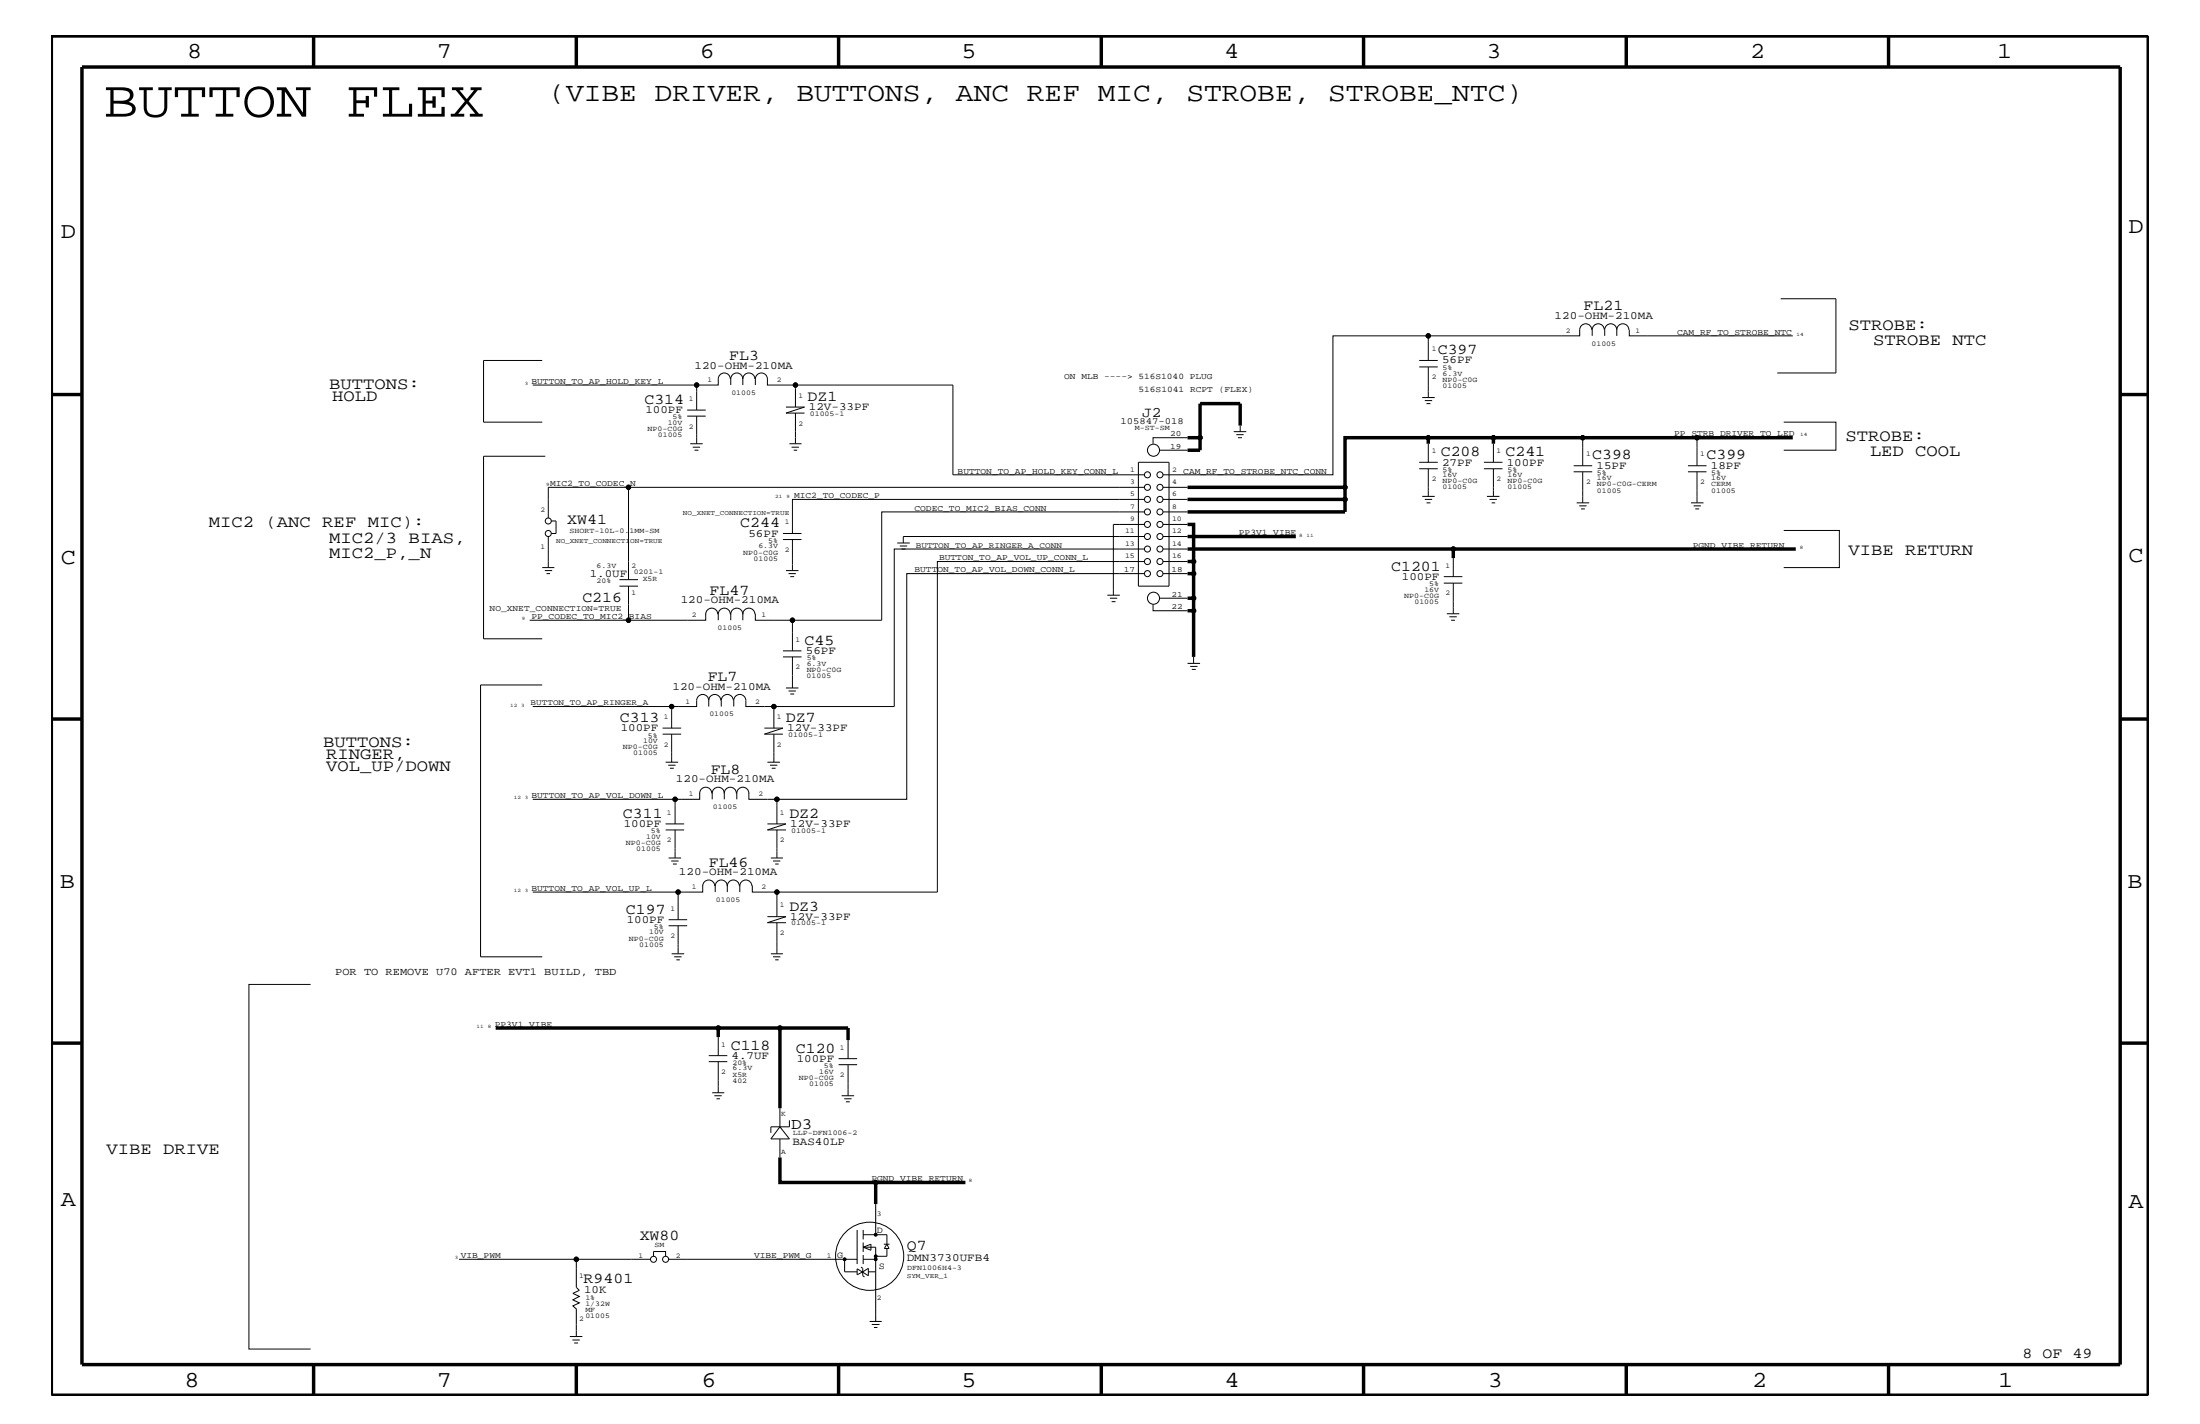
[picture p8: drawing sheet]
<svg xmlns="http://www.w3.org/2000/svg" width="432mm" height="279mm" viewBox="0 0 432 279" stroke-linecap="round" stroke-linejoin="round" font-family="sans-serif">
<g fill="none" stroke="#000" stroke-width=".2">
<path d="M349.5 58.6h10.8v14.6h-11.5M104.6 75.6h32.1v4.9M106.4 70.7h-11.5v12.1h11.5M143.3 74.4a1.19 1.19 0 0 0-1.1-1.2 1.19 1.19 0 0 0-1.2 1.2v1.2h-4.3M145.8 74.4a1.19 1.19 0 0 0-1.2-1.2 1.19 1.19 0 0 0-1.2 1.2v1.2M145.8 74.4a1.19 1.19 0 0 1 1.2-1.2 1.19 1.19 0 0 1 1.2 1.2M145.8 74.4v1.2M148.3 75.6v-1.2a1.19 1.19 0 0 1 1.1-1.2 1.19 1.19 0 0 1 1.2 1.2v1.2h5.5v4.3M154.3 79.9h3.6l-3.6 1.2h3.6M156.1 75.6h30.9v17.6h37.6M278.6 72h3.6M278.6 70.7h3.6"/>
<path d="M279.1 78h2.5M279.7 78.6h1.4M280 79.2h.8M280.3 65.9h-18.7v27.3h-33.3M280.3 72v6M312.4 64.7a1.19 1.19 0 0 0-1.2-1.2 1.19 1.19 0 0 0-1.2 1.2v1.2h-29.7v4.8M314.9 64.7a1.19 1.19 0 0 0-1.2-1.2 1.19 1.19 0 0 0-1.2 1.2v1.2M317.3 64.7a1.19 1.19 0 0 0-1.2-1.2 1.19 1.19 0 0 0-1.1 1.2v1.2M317.3 64.7a1.19 1.19 0 0 1 1.2-1.2 1.19 1.19 0 0 1 1.2 1.2M317.3 64.7v1.2M319.8 64.7v1.2h32.1M107 89.5h-12.1v35.8h11.5"/>
<path d="M123.4 95.6v18.1M134.9 81.6h3.6M134.9 80.5h3.6M135.5 87.1h2.4M136 87.7h1.4M136.3 88.3h.8M136.7 81.6v5.5M154.9 87.1h2.4M155.4 87.7h1.4M155.8 88.3h.7M156.1 81.1v6M223.4 90.7h6v24.3h-6z"/>
<path d="M224.6 98h-69.1v6.7M224.6 95.6h-117v6M227.7 88.3h5.4M228.3 98h4.8M228.3 95.6h4.8M233.1 85.9h-6.8v1.2M242.1 84.7h2.5M242.7 85.3h1.4M243 85.9h.8M243.4 83.5v1.2M278.6 90.7h3.6M278.6 92h3.6"/>
<path d="M279.1 97.4h2.5M279.7 98h1.4M280 98.7h.8M280.3 87.1v3.6M280.3 92v5.4M291.3 90.7h3.6M291.3 92h3.6M291.8 97.4h2.5M292.4 98h1.4M292.8 98.7h.7M293.1 87.1v3.6M293.1 92v5.4"/>
<path d="M308.9 92.6h3.6M308.9 91.4h3.6M309.5 98.7h2.4M310 99.3h1.4M310.3 99.9h.8M310.6 85.9v5.5M310.6 92.6v6.1M331.3 92.6h3.6M331.3 91.4h3.6M331.9 98.7h2.4M332.4 99.3h1.4M332.7 99.9h.8"/>
<path d="M333.1 85.9v5.5M333.1 92.6v6.1M350.1 82.8h10.2v5.5h-10.2M106.4 111.4h2.4M106.9 112h1.5M107.3 112.6h.7M107.6 105.3v6.1M108.2 102.2h.9v2.5h-.9M121.6 115h3.6M121.6 113.7h3.6M123.4 115v6.7M153.7 104.7h3.6"/>
<path d="M153.7 105.9h3.6M154.3 112h2.4M154.8 112.6h1.4M155.1 113.1h.8M155.5 105.9v6.1M176.1 106.5h2.5M176.6 107.1h1.5M177 107.7h.7M217.3 116.8h2.5M217.8 117.4h1.5M218.2 118.1h.7M224.6 100.4h-51.5v21.3h-24.8v-1.3"/>
<path d="M224.6 112.6h-46.6v44.2h-25.5M224.6 110.2h-40.6v64.8h-31.5M224.6 107.7h-49.1v30.9h-23.6M224.6 102.9h-6.1v13.9M224.6 105.3h-47.3v1.2M226.3 118.6v1.2h6.8M227.7 117.4h5.4M228.3 102.9h4.8M228.3 105.3h4.8M228.3 112.6h4.8M228.3 110.2h4.8M228.3 100.4h4.8"/>
<path d="M228.3 107.7h4.8M283.4 114.4h3.6M283.4 113.1h3.6M285.2 109.5v3.6M285.2 114.4v6M350.1 104.1h10.9v7.3h-10.9M106.4 134.4h-12.1v53.3h12.1M131.8 138.6v4.3M138.5 120.5a1.19 1.19 0 0 1 1.2-1.2 1.19 1.19 0 0 1 1.2 1.2M138.5 120.4v1.3h-34.5M139.1 137.4a1.19 1.19 0 0 0-1.2-1.1 1.19 1.19 0 0 0-1.2 1.1v1.2h-32.1M139.1 137.4a1.19 1.19 0 0 1 1.2-1.1 1.19 1.19 0 0 1 1.2 1.1"/>
<path d="M139.1 137.4v1.2M141 120.5a1.19 1.19 0 0 1 1.2-1.2 1.19 1.19 0 0 1 1.1 1.2M141 120.4v1.3M143.4 120.5a1.19 1.19 0 0 1 1.2-1.2 1.19 1.19 0 0 1 1.2 1.2 1.19 1.19 0 0 1 1.2-1.2 1.19 1.19 0 0 1 1.2 1.2M143.4 120.4v1.3M143.9 137.4a1.19 1.19 0 0 0-1.2-1.1 1.19 1.19 0 0 0-1.1 1.1v1.2M144 138.6v-1.2a1.19 1.19 0 0 1 1.2-1.1 1.19 1.19 0 0 1 1.2 1.1v1.2h5.5v4.3M145.8 120.4v1.3M153.7 128.9h3.6M153.7 127.7h3.6M154.3 135h2.4M154.8 135.6h1.4"/>
<path d="M155.1 136.2h.8M155.5 121.7v6M155.5 128.9v6.1M233.1 130.2h2.4M233.6 130.8h1.4M233.9 131.3h.8M234.3 128.9v1.3M284 120.4h2.4M284.5 121h1.4M284.8 121.7h.8M104.6 156.8h27.9v4.9M130 144h3.7"/>
<path d="M130 142.9h3.7M130.6 149.5h2.5M131.1 150.1h1.5M131.5 150.7h.7M131.8 144v5.5M137.3 155.6v1.2h-4.8M137.3 155.6a1.19 1.19 0 0 1 1.2-1.1 1.19 1.19 0 0 1 1.2 1.1M139.8 155.6a1.19 1.19 0 0 1 1.2-1.1 1.19 1.19 0 0 1 1.2 1.1 1.19 1.19 0 0 1 1.1-1.1 1.19 1.19 0 0 1 1.2 1.1M139.8 155.6v1.2M142.2 155.6v1.2M144.6 155.6a1.19 1.19 0 0 1 1.2-1.1 1.19 1.19 0 0 1 1.2 1.1M144.6 155.6v1.2"/>
<path d="M147 155.6v1.2h5.5v4.9M150 142.9h3.7l-3.7 1.1h3.7M150.6 149.5h2.5M151.1 150.1h1.5M151.5 150.7h.7M151.9 144v5.5M130.6 162.8h3.7M130.6 161.7h3.7M131.2 168.3h2.5M131.7 168.9h1.5M132.1 169.5h.7M132.5 162.8v5.5"/>
<path d="M133.1 175v5.5M137.9 173.8v1.2h-33.3M137.9 173.8a1.19 1.19 0 0 1 1.2-1.1 1.19 1.19 0 0 1 1.2 1.1M140.4 173.8a1.19 1.19 0 0 1 1.2-1.1 1.19 1.19 0 0 1 1.1 1.1 1.19 1.19 0 0 1 1.2-1.1 1.19 1.19 0 0 1 1.2 1.1M140.4 173.8v1.2M142.7 173.8v1.2M145.2 173.8a1.19 1.19 0 0 1 1.2-1.1 1.19 1.19 0 0 1 1.2 1.1M145.2 173.8v1.2M147.7 173.8v1.2h4.8v4.9M150.6 161.7h3.7l-3.7 1.1h3.7M150.6 179.9h3.7l-3.7 1.1h3.7M151.3 168.3h2.4"/>
<path d="M151.7 168.9h1.5M152.1 169.5h.7M152.5 162.8v5.5M61 193.2h-12.1v71.5h12.1M131.2 181.6h3.7M131.2 180.5h3.7M131.8 187.1h2.5M132.3 187.7h1.5M132.8 188.3h.6M133.1 181.6v5.5M151.3 187.1h2.4M151.7 187.7h1.5"/>
<path d="M152.1 188.3h.7M152.5 181v6.1M139.1 208.3h3.6M139.1 207.1h3.6M139.8 214.4h2.4M140.2 215h1.4M140.6 215.6h.7M141 203.5v3.6M141 208.3v6.1M153.1 217.5v3.6l1.8 2.4h-3.6l1.8-2.4M154.9 219.8v1.3h-3.6v1.2M164.6 208.9h3.6"/>
<path d="M164.6 207.7h3.6M165.2 215h2.4M165.7 215.6h1.4M166 216.2h.8M166.5 204.1v3.6M166.5 208.9v6.1M153.1 223.5v3.6M171.9 236.2v6.1M90.1 247.1h23M127.6 247.1h-14.5v5.5l.6 .6-1.3 .6 1.3 .6-1.3 .6 1.3 .6-1.3 .6 .7 .6v5.4M128.3 246.5v-.9h2.3v.9M131.2 247.1h37"/>
<path d="M165.8 247.1v2.4h2.4M168.2 241.3v6.7M168.2 248.9v1.2l2.2-1.2v1.4zM169 248.6l.3 .3v1.4l.4 .3M169.4 242.3h4.7v1.8l-.5 .9h.9l-.4-.9M169.4 247.1h2.5M169.4 241.3v1.9M169.4 243.8v1.8M169.4 246.2v1.8M169.4 244.7l1.5-.6v1.2zM169.4 244.7h2.5v14.6M170.4 249.5h1.5"/>
<path d="M170.7 259.3h2.4M171.1 259.9h1.5M173.5 244.1h1.1M174.1 245v1.5h-2.2M111.8 262.2h2.5M112.4 262.9h1.4M112.7 263.5h.8M171.5 260.5h.7"/>
<circle cx="136.7" cy="75.6" r=".42"/>
<circle cx="156.1" cy="75.6" r=".42"/>
<circle cx="280.3" cy="65.9" r=".42"/>
<circle cx="123.4" cy="95.6" r=".42"/>
<circle cx="225.2" cy="98" r=".59"/>
<circle cx="225.2" cy="95.6" r=".59"/>
<circle cx="225.2" cy="93.2" r=".59"/>
<circle cx="226.4" cy="88.3" r="1.19"/>
<circle cx="227.7" cy="98" r=".59"/>
<circle cx="227.7" cy="95.6" r=".59"/>
<circle cx="227.7" cy="93.2" r=".59"/>
<circle cx="235.5" cy="85.9" r=".42"/>
<circle cx="264" cy="98" r=".42"/>
<circle cx="264" cy="95.6" r=".42"/>
<circle cx="280.3" cy="85.9" r=".42"/>
<circle cx="293.1" cy="85.9" r=".42"/>
<circle cx="310.6" cy="85.9" r=".42"/>
<circle cx="333.1" cy="85.9" r=".42"/>
<circle cx="107.6" cy="104.7" r=".59"/>
<circle cx="107.6" cy="102.2" r=".59"/>
<circle cx="225.2" cy="110.2" r=".59"/>
<circle cx="225.2" cy="100.4" r=".59"/>
<circle cx="225.2" cy="107.7" r=".59"/>
<circle cx="225.2" cy="102.9" r=".59"/>
<circle cx="225.2" cy="112.6" r=".59"/>
<circle cx="225.2" cy="105.3" r=".59"/>
<circle cx="226.4" cy="117.4" r="1.19"/>
<circle cx="227.7" cy="100.4" r=".59"/>
<circle cx="227.7" cy="107.7" r=".59"/>
<circle cx="227.7" cy="110.2" r=".59"/>
<circle cx="227.7" cy="112.6" r=".59"/>
<circle cx="227.7" cy="102.9" r=".59"/>
<circle cx="227.7" cy="105.3" r=".59"/>
<circle cx="234.3" cy="117.4" r=".42"/>
<circle cx="234.3" cy="119.8" r=".42"/>
<circle cx="234.3" cy="110.2" r=".42"/>
<circle cx="234.3" cy="112.6" r=".42"/>
<circle cx="285.2" cy="107.7" r=".42"/>
<circle cx="123.4" cy="121.7" r=".42"/>
<circle cx="131.8" cy="138.6" r=".42"/>
<circle cx="151.9" cy="138.6" r=".42"/>
<circle cx="155.5" cy="121.7" r=".42"/>
<circle cx="132.5" cy="156.8" r=".42"/>
<circle cx="152.5" cy="156.8" r=".42"/>
<circle cx="133.1" cy="175" r=".42"/>
<circle cx="152.5" cy="175" r=".42"/>
<circle cx="141" cy="201.7" r=".42"/>
<circle cx="153.1" cy="201.7" r=".42"/>
<circle cx="171.9" cy="232" r=".42"/>
<circle cx="113.1" cy="247.1" r=".42"/>
<circle cx="128.3" cy="247.1" r=".59"/>
<circle cx="130.6" cy="247.1" r=".59"/>
<circle cx="165.8" cy="247.1" r=".25"/>
<circle cx="170.7" cy="246.5" r="6.7"/>
<circle cx="171.9" cy="242.3" r=".25"/>
<circle cx="171.9" cy="247.1" r=".25"/>
<circle cx="171.9" cy="246.5" r=".25"/>
</g>
<g fill="#000">
<circle cx="136.7" cy="75.6" r=".42"/>
<circle cx="156.1" cy="75.6" r=".42"/>
<circle cx="280.3" cy="65.9" r=".42"/>
<circle cx="123.4" cy="95.6" r=".42"/>
<circle cx="235.5" cy="85.9" r=".42"/>
<circle cx="264" cy="98" r=".42"/>
<circle cx="264" cy="95.6" r=".42"/>
<circle cx="280.3" cy="85.9" r=".42"/>
<circle cx="293.1" cy="85.9" r=".42"/>
<circle cx="310.6" cy="85.9" r=".42"/>
<circle cx="333.1" cy="85.9" r=".42"/>
<circle cx="234.3" cy="117.4" r=".42"/>
<circle cx="234.3" cy="119.8" r=".42"/>
<circle cx="234.3" cy="110.2" r=".42"/>
<circle cx="234.3" cy="112.6" r=".42"/>
<circle cx="285.2" cy="107.7" r=".42"/>
<circle cx="123.4" cy="121.7" r=".42"/>
<circle cx="131.8" cy="138.6" r=".42"/>
<circle cx="151.9" cy="138.6" r=".42"/>
<circle cx="155.5" cy="121.7" r=".42"/>
<circle cx="132.5" cy="156.8" r=".42"/>
<circle cx="152.5" cy="156.8" r=".42"/>
<circle cx="133.1" cy="175" r=".42"/>
<circle cx="152.5" cy="175" r=".42"/>
<circle cx="141" cy="201.7" r=".42"/>
<circle cx="153.1" cy="201.7" r=".42"/>
<circle cx="171.9" cy="232" r=".42"/>
<circle cx="113.1" cy="247.1" r=".42"/>
<circle cx="165.8" cy="247.1" r=".25"/>
<circle cx="171.9" cy="242.3" r=".25"/>
<circle cx="171.9" cy="247.1" r=".25"/>
<circle cx="171.9" cy="246.5" r=".25"/>
</g>
<g fill="none" stroke="#000" stroke-width=".68" stroke-linecap="butt">
<path d="M10.1 7.1h411.5v266.7h-411.5zM16.1 13.2h400v254.5h-400zM61.6 7.1v6.1M113.1 7.1v6.1M164.6 7.1v6.1M216.2 7.1v6.1M267.6 7.1v6.1M319.2 7.1v6.1M370.7 7.1v6.1M10.1 77.4h6M416.1 77.4h5.5M233.1 98h30.9v2.4h-30.9"/>
<path d="M233.1 85.9h2.4M233.1 95.6h30.9M243.4 83.5v-4.3h-7.9v9.1h-2.4M280.3 87.1v-1.2h-16.3v12.1M280.3 85.9h12.8M351.9 85.9h-58.8v1.2M233.1 112.6h1.2v4.8M233.1 102.9h1.2v9.7M233.1 107.7h52.1v1.8M233.1 119.8h1.2M233.1 117.4h1.2M233.1 110.2h1.2"/>
<path d="M233.1 105.3h21.2M234.3 117.4v11.5M285.2 107.7h67.3M10.1 141.1h6M416.1 141.1h5.5M10.1 204.7h6M97.3 201.7h69.2v2.4M141 201.7v1.8M153.1 201.7v15.8M416.1 204.7h5.5M153.1 227.1v4.9h36.4M171.9 232v4.2"/>
<path d="M61.6 267.7v6.1M113.1 267.7v6.1M164.6 267.7v6.1M216.2 268v5.8M267.6 267.7v6.1M319.2 267.7v6.1M370.7 267.7v6.1"/>
</g>
<text font-size="10.2" x="20.3" y="22.9">BUTTON FLEX</text>
<text font-size="5.2" x="107.6" y="19.8">(VIBE DRIVER, BUTTONS, ANC REF MIC, STROBE, STROBE_NTC)</text>
<g font-size="4.5">
<text x="36.7" y="11.5">8</text>
<text x="85.8" y="11.5">7</text>
<text x="137.3" y="11.5">6</text>
<text x="188.7" y="11.5">5</text>
<text x="240.3" y="11.5">4</text>
<text x="291.8" y="11.5">3</text>
<text x="343.5" y="11.5">2</text>
<text x="392" y="11.5">1</text>
<text x="11.9" y="46.8">D</text>
<text x="417.7" y="45.7">D</text>
<text x="11.9" y="110.6">C</text>
<text x="417.7" y="110.3">C</text>
<text x="11.8" y="174.3">B</text>
<text x="417.6" y="174.2">B</text>
<text x="11.9" y="236.7">A</text>
<text x="417.7" y="237.1">A</text>
<text x="36.2" y="272.1">8</text>
<text x="85.8" y="272.1">7</text>
<text x="137.7" y="272.1">6</text>
<text x="188.7" y="272.1">5</text>
<text x="240.4" y="272.1">4</text>
<text x="292" y="272.1">3</text>
<text x="343.9" y="272.1">2</text>
<text x="392.2" y="272.1">1</text>
</g>
<g font-size="3.3">
<text x="362.8" y="64.7">STROBE:</text>
<text x="367.6" y="67.7">STROBE NTC</text>
<text x="64.6" y="76.2">BUTTONS:</text>
<text x="65.2" y="78.6">HOLD</text>
<text x="362.2" y="86.5">STROBE:</text>
<text x="367" y="89.5">LED COOL</text>
<text x="41" y="103.5">MIC2 (ANC REF MIC):</text>
<text x="64.6" y="106.5">MIC2/3 BIAS,</text>
<text x="64.6" y="109.5">MIC2_P,_N</text>
<text x="362.8" y="108.9">VIBE RETURN</text>
<text x="63.4" y="146.5">BUTTONS:</text>
<text x="64" y="149">RINGER,</text>
<text x="64" y="151.3">VOL_UP/DOWN</text>
<text x="20.9" y="226.5">VIBE DRIVE</text>
</g>
<text font-size="3.1" x="155.3" y="221.4">D3</text>
<g font-size="3">
<text x="310.8" y="60.9">FL21</text>
<text x="143.1" y="70.6">FL3</text>
<text x="282.2" y="69.5">C397</text>
<text x="126.5" y="79.2">C314</text>
<text x="158.5" y="78.6">DZ1</text>
<text x="282.8" y="89.5">C208</text>
<text x="295.5" y="89.5">C241</text>
<text x="312.5" y="90.1">C398</text>
<text x="334.9" y="90.1">C399</text>
<text x="111.3" y="102.7">XW41</text>
<text x="145.3" y="103.5">C244</text>
<text x="273.1" y="112">C1201</text>
<text x="114.3" y="118.1">C216</text>
<text x="139.3" y="116.7">FL47</text>
<text x="157.9" y="126.5">C45</text>
<text x="138.9" y="133.6">FL7</text>
<text x="121.7" y="141.7">C313</text>
<text x="154.3" y="141.7">DZ7</text>
<text x="139.5" y="151.8">FL8</text>
<text x="122.3" y="160.5">C311</text>
<text x="154.9" y="160.5">DZ2</text>
<text x="139.1" y="170">FL46</text>
<text x="122.9" y="179.3">C197</text>
<text x="154.9" y="178.7">DZ3</text>
<text x="143.4" y="205.9">C118</text>
<text x="156.2" y="206.5">C120</text>
<text x="125.6" y="243.4">XW80</text>
<text x="178" y="245.3">Q7</text>
<text x="114.6" y="251.8">R9401</text>
<text x="397" y="266.5">8 OF 49</text>
</g>
<text font-size="2.9" x="224.2" y="81.7">J2</text>
<g font-size="2.2">
<text x="305.1" y="62.6">120-OHM-210MA</text>
<text x="283" y="71.3">56PF</text>
<text x="136.3" y="72.3">120-OHM-210MA</text>
<text x="126.7" y="81.1">100PF</text>
<text x="158.8" y="80.5">12V-33PF</text>
<text x="283" y="91.4">27PF</text>
<text x="295.7" y="91.4">100PF</text>
<text x="313.4" y="92">15PF</text>
<text x="335.8" y="92">18PF</text>
<text x="146.9" y="105.3">56PF</text>
<text x="115.7" y="113.1">1.0UF</text>
<text x="275.2" y="113.7">100PF</text>
<text x="133.6" y="118.4">120-OHM-210MA</text>
<text x="158.2" y="128.3">56PF</text>
<text x="132" y="135.3">120-OHM-210MA</text>
<text x="121.8" y="143.5">100PF</text>
<text x="154.5" y="143.5">12V-33PF</text>
<text x="132.7" y="153.5">120-OHM-210MA</text>
<text x="122.4" y="162.2">100PF</text>
<text x="155.1" y="162.2">12V-33PF</text>
<text x="133.3" y="171.7">120-OHM-210MA</text>
<text x="123" y="181">100PF</text>
<text x="155.1" y="180.5">12V-33PF</text>
<text x="143.6" y="207.7">4.7UF</text>
<text x="156.4" y="208.3">100PF</text>
<text x="155.5" y="224.6">BAS40LP</text>
<text x="178" y="247.5">DMN3730UFB4</text>
<text x="114.6" y="253.7">10K</text>
</g>
<text font-size="2.1" x="65.8" y="191.4">POR TO REMOVE U70 AFTER EVT1 BUILD, TBD</text>
<g font-size="1.9">
<text x="219.9" y="83.3">105847-018</text>
<text x="172.1" y="242">D</text>
<text x="164.3" y="246.7">G</text>
<text x="172.5" y="248.9">S</text>
</g>
<g font-size="1.7">
<text x="329.2" y="65.6">CAM_RF_TO_STROBE_NTC</text>
<text x="104.3" y="75.4">BUTTON_TO_AP_HOLD_KEY_L</text>
<text x="208.9" y="74.4">ON MLB ----&gt; 516S1040 PLUG</text>
<text x="223.4" y="76.8">516S1041 RCPT (FLEX)</text>
<text x="328.6" y="85.6">PP_STRB_DRIVER_TO_LED</text>
<text x="108" y="95.4">MIC2_TO_CODEC_N</text>
<text x="188" y="92.9">BUTTON_TO_AP_HOLD_KEY_CONN_L</text>
<text x="232.2" y="92.9">CAM_RF_TO_STROBE_NTC_CONN</text>
<text x="155.9" y="97.7">MIC2_TO_CODEC_P</text>
<text x="179.5" y="100.2">CODEC_TO_MIC2_BIAS_CONN</text>
<text x="243.2" y="105">PP3V1_VIBE</text>
<text x="332.2" y="107.5">PGND_VIBE_RETURN</text>
<text x="179.5" y="112.3">BUTTON_TO_AP_VOL_DOWN_CONN_L</text>
<text x="184.3" y="109.9">BUTTON_TO_AP_VOL_UP_CONN_L</text>
<text x="96.1" y="119.8">NO_XNET_CONNECTION=TRUE</text>
<text x="104.3" y="121.4">PP_CODEC_TO_MIC2_BIAS</text>
<text x="104.3" y="156.6">BUTTON_TO_AP_VOL_DOWN_L</text>
<text x="104.3" y="174.8">BUTTON_TO_AP_VOL_UP_L</text>
<text x="97.1" y="201.5">PP3V1_VIBE</text>
<text x="171" y="231.8">PGND_VIBE_RETURN</text>
<text x="90.4" y="246.9">VIB_PWM</text>
<text x="148" y="246.9">VIBE_PWM_G</text>
</g>
<g font-size="1.6">
<text x="229.7" y="85.6">20</text>
<text x="229.7" y="88.1">19</text>
<text x="179.7" y="107.5">BUTTON_TO_AP_RINGER_A_CONN</text>
<text x="220.6" y="112.3">17</text>
<text x="230" y="112.3">18</text>
<text x="230" y="117.2">21</text>
<text x="230" y="119.6">22</text>
<text x="104.1" y="138.4">BUTTON_TO_AP_RINGER_A</text>
</g>
<g font-size="1.4">
<text x="307.3" y="65.3">2</text>
<text x="321" y="65.3">1</text>
<text x="281" y="68.9">1</text>
<text x="312.4" y="67.8">01005</text>
<text x="138.9" y="75">1</text>
<text x="143.6" y="77.5">01005</text>
<text x="152.5" y="75">2</text>
<text x="281" y="74.4">2</text>
<text x="283.1" y="76.1">01005</text>
<text x="283.1" y="74.9">NP0-C0G</text>
<text x="283.1" y="73.7">6.3V</text>
<text x="283.1" y="72.6">5%</text>
<text x="131.1" y="83.3">10V</text>
<text x="132" y="82.2">5%</text>
<text x="135.2" y="78.6">1</text>
<text x="156.7" y="78">1</text>
<text x="156.7" y="83.5">2</text>
<text x="158.9" y="81.6">01005-1</text>
<text x="127.1" y="84.5">NP0-C0G</text>
<text x="129.1" y="85.8">01005</text>
<text x="135.2" y="84.1">2</text>
<text x="222.7" y="84.4">M-ST-SM</text>
<text x="281" y="88.9">1</text>
<text x="293.7" y="88.9">1</text>
<text x="311.3" y="89.5">1</text>
<text x="333.7" y="89.5">1</text>
<text x="221.8" y="95">3</text>
<text x="221.8" y="92.6">1</text>
<text x="230" y="92.6">2</text>
<text x="230" y="95">4</text>
<text x="281" y="94.3">2</text>
<text x="283.1" y="93.7">16V</text>
<text x="283.1" y="94.9">NP0-C0G</text>
<text x="283.1" y="92.6">5%</text>
<text x="293.7" y="94.3">2</text>
<text x="295.9" y="92.6">5%</text>
<text x="295.9" y="93.7">16V</text>
<text x="295.9" y="94.9">NP0-C0G</text>
<text x="311.3" y="95">2</text>
<text x="313.4" y="95.4">NP0-C0G-CERM</text>
<text x="313.4" y="93.2">5%</text>
<text x="313.4" y="94.3">16V</text>
<text x="333.7" y="95">2</text>
<text x="335.9" y="94.3">16V</text>
<text x="335.9" y="93.2">5%</text>
<text x="335.9" y="95.4">CERM</text>
<text x="106.1" y="100.4">2</text>
<text x="134" y="101">NO_XNET_CONNECTION=TRUE</text>
<text x="221.8" y="99.9">7</text>
<text x="221.8" y="97.4">5</text>
<text x="230" y="99.9">8</text>
<text x="230" y="97.4">6</text>
<text x="283.1" y="96">01005</text>
<text x="295.9" y="96">01005</text>
<text x="313.4" y="96.7">01005</text>
<text x="335.9" y="96.7">01005</text>
<text x="106.1" y="107.7">1</text>
<text x="109.1" y="106.5">NO_XNET_CONNECTION=TRUE</text>
<text x="111.8" y="104.7">SHORT-10L-0.1MM-SM</text>
<text x="148.8" y="107.6">6.3V</text>
<text x="150.8" y="106.5">5%</text>
<text x="154" y="102.9">1</text>
<text x="220.8" y="107.1">13</text>
<text x="220.8" y="104.7">11</text>
<text x="221.8" y="102.2">9</text>
<text x="230" y="107.1">14</text>
<text x="230" y="104.7">12</text>
<text x="230" y="102.2">10</text>
<text x="117.1" y="111.4">6.3V</text>
<text x="124" y="111.4">2</text>
<text x="124.4" y="112.7">0201-1</text>
<text x="126.2" y="113.9">X5R</text>
<text x="145.9" y="108.8">NP0-C0G</text>
<text x="147.9" y="110">01005</text>
<text x="154" y="108.3">2</text>
<text x="220.8" y="109.5">15</text>
<text x="230" y="109.5">16</text>
<text x="283.7" y="111.4">1</text>
<text x="117.1" y="114.4">20%</text>
<text x="124" y="116.8">1</text>
<text x="275.6" y="117.3">NP0-C0G</text>
<text x="277.6" y="118.5">01005</text>
<text x="279.6" y="116.1">16V</text>
<text x="280.5" y="115">5%</text>
<text x="283.7" y="116.8">2</text>
<text x="135.8" y="121">2</text>
<text x="140.8" y="123.6">01005</text>
<text x="149.4" y="121">1</text>
<text x="156.1" y="125.9">1</text>
<text x="156.1" y="131.3">2</text>
<text x="158.3" y="131.9">NP0-C0G</text>
<text x="158.3" y="130.7">6.3V</text>
<text x="158.3" y="129.6">5%</text>
<text x="158.3" y="133">01005</text>
<text x="130.3" y="141.1">1</text>
<text x="134.5" y="138">1</text>
<text x="139.2" y="140.6">01005</text>
<text x="148.3" y="138">2</text>
<text x="152.5" y="141.1">1</text>
<text x="122.3" y="147">NP0-C0G</text>
<text x="124.3" y="148.2">01005</text>
<text x="126.2" y="145.7">10V</text>
<text x="127.2" y="144.7">5%</text>
<text x="130.3" y="146.5">2</text>
<text x="152.5" y="146.5">2</text>
<text x="154.7" y="144.6">01005-1</text>
<text x="130.9" y="159.9">1</text>
<text x="135.2" y="156.2">1</text>
<text x="139.9" y="158.8">01005</text>
<text x="148.8" y="156.2">2</text>
<text x="153.1" y="159.9">1</text>
<text x="122.9" y="165.8">NP0-C0G</text>
<text x="124.9" y="167">01005</text>
<text x="126.8" y="164.5">10V</text>
<text x="127.8" y="163.5">5%</text>
<text x="130.9" y="165.3">2</text>
<text x="153.1" y="165.3">2</text>
<text x="155.3" y="163.4">01005-1</text>
<text x="131.6" y="178.7">1</text>
<text x="135.8" y="174.4">1</text>
<text x="140.5" y="176.9">01005</text>
<text x="149.4" y="174.4">2</text>
<text x="153.1" y="178">1</text>
<text x="123.4" y="184.6">NP0-C0G</text>
<text x="125.5" y="185.8">01005</text>
<text x="127.4" y="183.3">10V</text>
<text x="128.4" y="182.2">5%</text>
<text x="131.6" y="184.1">2</text>
<text x="153.1" y="183.5">2</text>
<text x="155.3" y="181.6">01005-1</text>
<text x="141.6" y="205.3">1</text>
<text x="143.8" y="208.9">20%</text>
<text x="161.7" y="209.6">5%</text>
<text x="164.8" y="205.9">1</text>
<text x="141.6" y="210.8">2</text>
<text x="143.8" y="211.3">X5R</text>
<text x="143.8" y="212.5">402</text>
<text x="143.8" y="210">6.3V</text>
<text x="156.8" y="211.9">NP0-C0G</text>
<text x="158.8" y="213">01005</text>
<text x="160.8" y="210.7">16V</text>
<text x="164.8" y="211.4">2</text>
<text x="153.3" y="218.9">K</text>
<text x="153.3" y="226.5">A</text>
<text x="155.6" y="222.8">LLP-DFN1006-2</text>
<text x="172.1" y="238.5">3</text>
<text x="128.5" y="244.7">SM</text>
<text x="113.7" y="250.7">1</text>
<text x="125.3" y="246.7">1</text>
<text x="132.6" y="246.7">2</text>
<text x="162.3" y="246.9">1</text>
<text x="178" y="250.7">SYM_VER_1</text>
<text x="178.1" y="249.2">DFN1006H4-3</text>
<text x="114.9" y="255">1%</text>
<text x="114.9" y="257.4">MF</text>
<text x="114.9" y="256.2">1/32W</text>
<text x="172.1" y="255.1">2</text>
<text x="113.7" y="259.3">2</text>
<text x="114.9" y="258.7">01005</text>
</g>
<g font-size="1">
<text x="352.6" y="65.9">14</text>
<text x="103" y="75.6">3</text>
<text x="353.3" y="85.6">14</text>
<text x="107.2" y="95.4">9</text>
<text x="152.1" y="97.7">21</text>
<text x="154.3" y="97.7">9</text>
<text x="255" y="105.3">8</text>
<text x="256.5" y="105.3">11</text>
<text x="353.2" y="107.7">8</text>
<text x="102.4" y="121.7">9</text>
<text x="100.2" y="138.6">12 3</text>
<text x="100.8" y="156.8">12</text>
<text x="103" y="156.8">3</text>
<text x="100.8" y="175">12</text>
<text x="103" y="175">3</text>
<text x="93.6" y="201.7">11</text>
<text x="95.8" y="201.7">8</text>
<text x="190.2" y="232">8</text>
<text x="89.2" y="247.1">3</text>
</g>
</svg>
